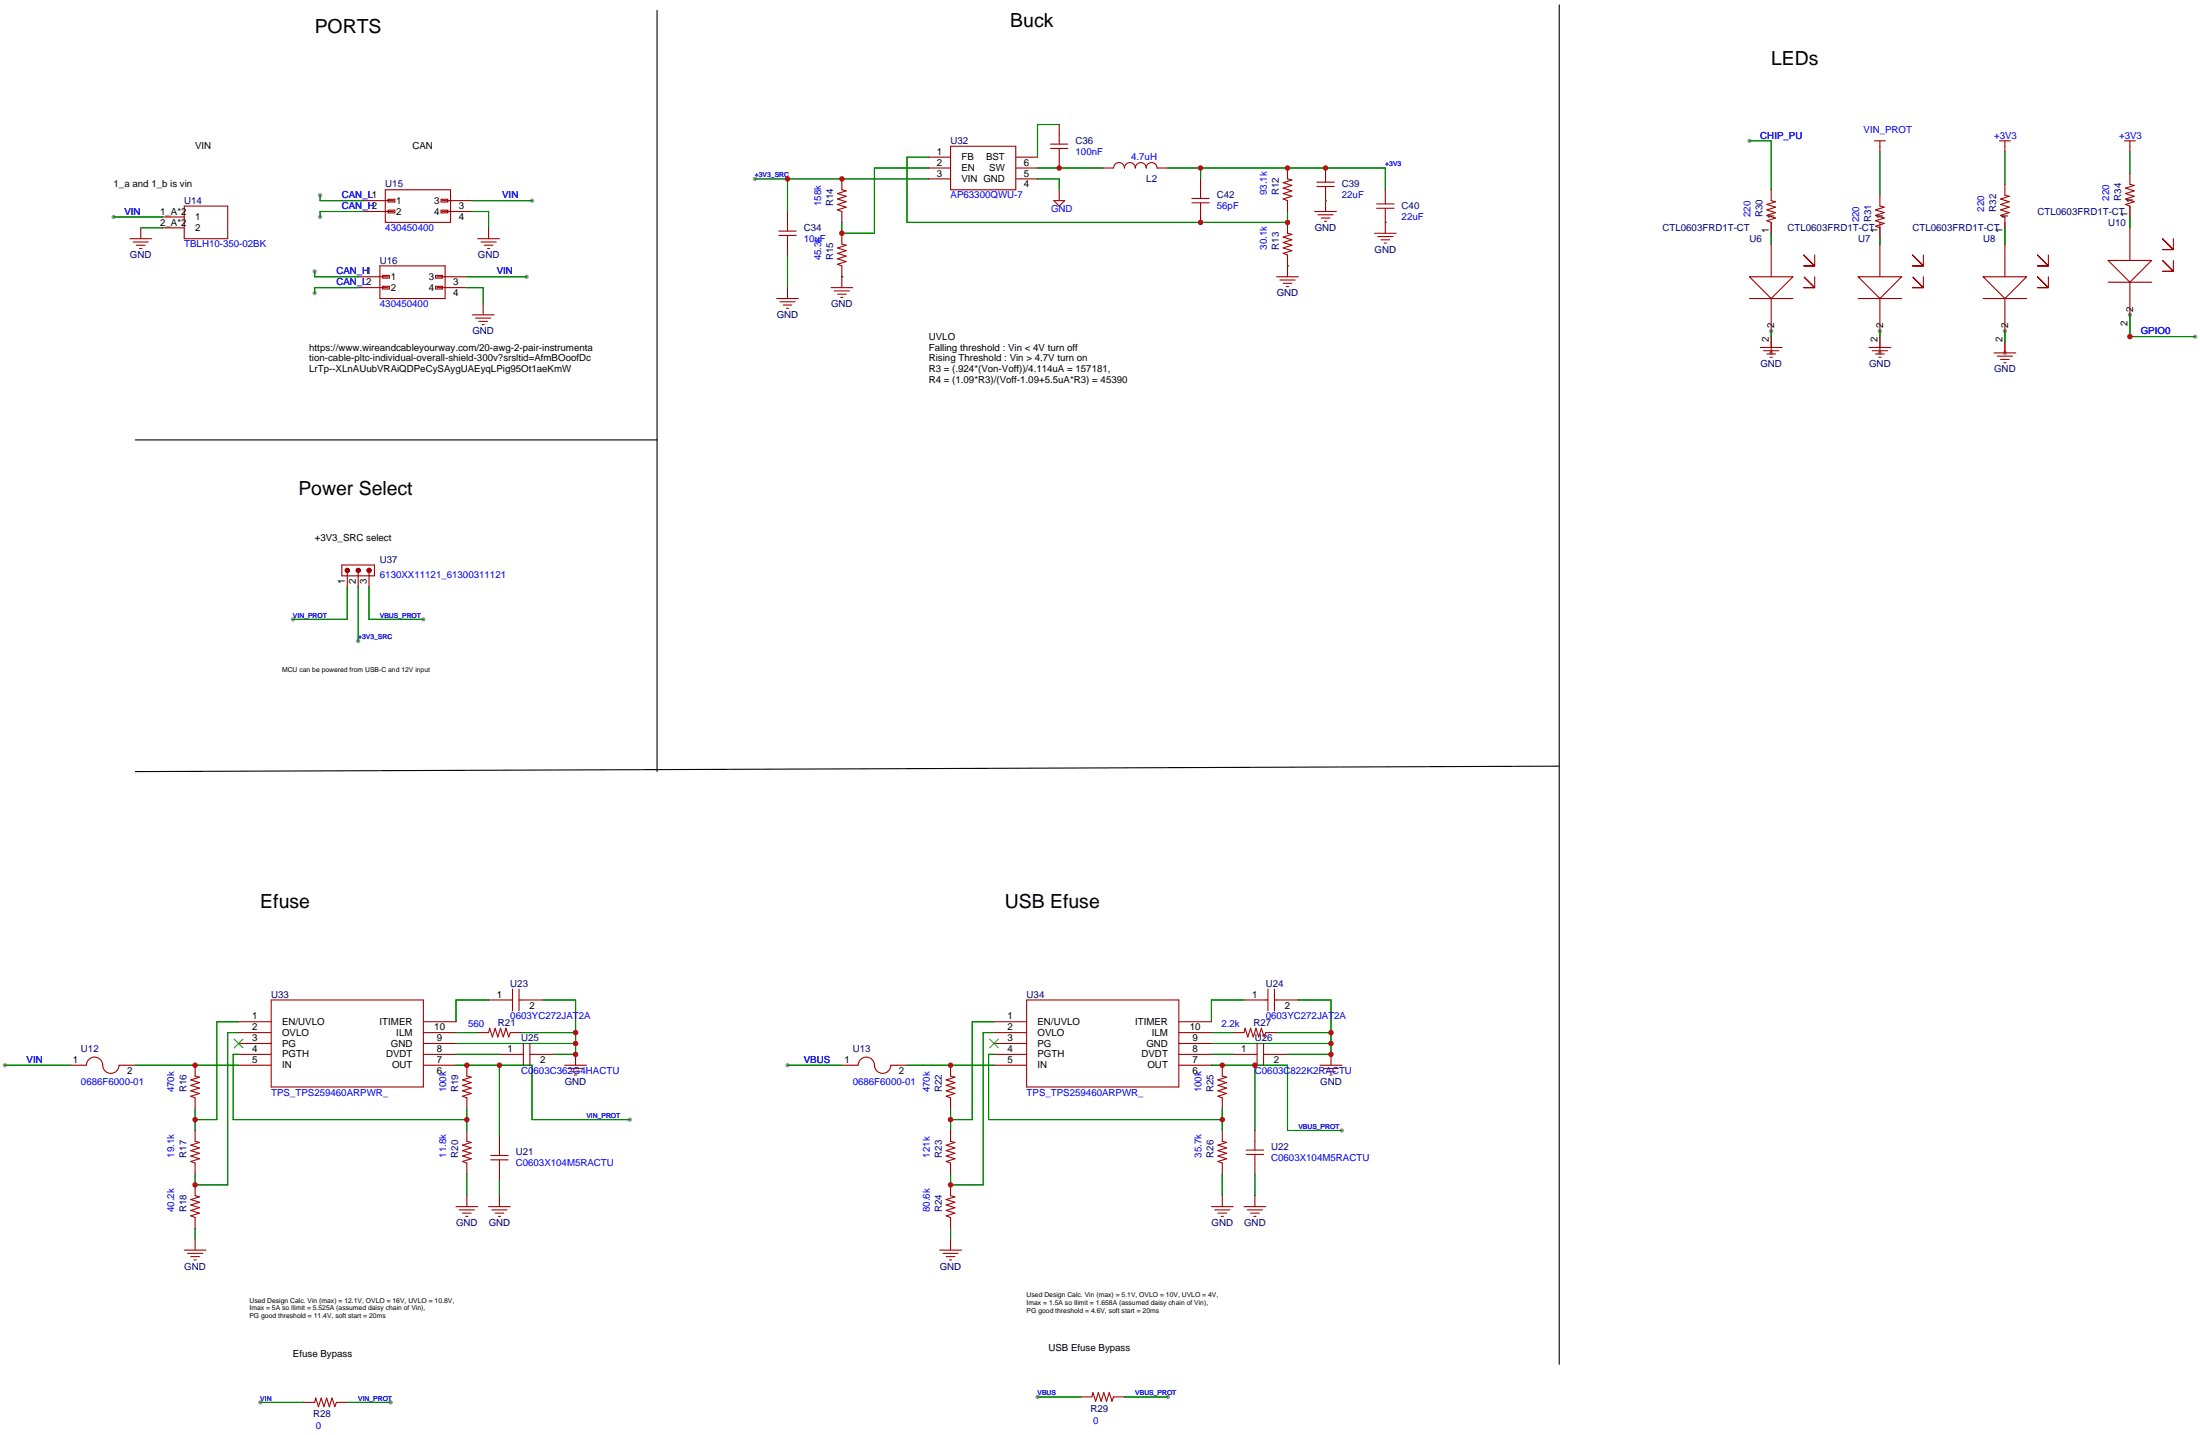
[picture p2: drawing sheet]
<svg xmlns="http://www.w3.org/2000/svg" width="514mm" height="335mm" viewBox="0 0 514 335" stroke-linecap="round" stroke-linejoin="round" font-family="sans-serif">
<g fill="#999">
<circle cx="413.9" cy="82.4" r=".51"/>
<circle cx="439.3" cy="82.4" r=".51"/>
<circle cx="468.5" cy="82.4" r=".51"/>
<circle cx="147.2" cy="261.5" r=".51"/>
<circle cx="91.3" cy="327.5" r=".51"/>
<circle cx="68.5" cy="144.7" r=".51"/>
<circle cx="60.8" cy="327.5" r=".51"/>
<circle cx="313.6" cy="264" r=".51"/>
<circle cx="272.9" cy="326.3" r=".51"/>
<circle cx="98.9" cy="144.7" r=".51"/>
<circle cx="242.4" cy="326.3" r=".51"/>
<circle cx="176.4" cy="41.8" r=".51"/>
<circle cx="83.7" cy="149.7" r=".51"/>
<circle cx="408.8" cy="32.9" r=".51"/>
<circle cx="513" cy="78.6" r=".51"/>
<circle cx="497.7" cy="73.5" r=".51"/>
<circle cx="1.1" cy="248.8" r=".51"/>
<circle cx="184" cy="248.8" r=".51"/>
<circle cx="26.5" cy="50.7" r=".51"/>
<circle cx="74.8" cy="45.6" r=".51"/>
<circle cx="74.8" cy="50.7" r=".51"/>
<circle cx="124.3" cy="46.9" r=".51"/>
<circle cx="73.5" cy="63.4" r=".51"/>
<circle cx="73.5" cy="68.5" r=".51"/>
<circle cx="123.1" cy="64.6" r=".51"/>
<circle cx="468.5" cy="77.3" r=".51"/>
<circle cx="439.3" cy="77.3" r=".51"/>
<circle cx="413.9" cy="77.3" r=".51"/>
</g>
<g fill="none" stroke="#a10000" stroke-width=".25">
<path d="M217 36.7h5.1M217 39.2h5.1M222.1 34.2h15.3v10.1h-15.3zM237.4 36.7h5M237.4 39.2h5M245.5 33.7h4.1M245.5 34.7h4.1M247.5 29.1v4.6M247.5 34.7v4.5M257.7 39.2h2.5a1.27 1.27 0 0 1 1.3-1.2 1.27 1.27 0 0 1 1.3 1.2 1.27 1.27 0 0 1 1.2-1.2 1.27 1.27 0 0 1 1.3 1.2 1.27 1.27 0 0 1 1.3-1.2 1.27 1.27 0 0 1 1.2 1.2 1.27 1.27 0 0 1 1.3-1.2 1.27 1.27 0 0 1 1.3 1.2h2.5M300.9 39.2v2.6l1 .2-2.1 .7 2.1 .6-2.1 .6 2.1 .7-2.1 .6 2.1 .6-2.1 .7 1.1 .4v2.5M309.8 39.2v3.3"/>
<path d="M438 32.9h2.6M439.3 32.9v2.5M467.2 32.9h2.6M468.5 32.9v2.5M496.4 32.9h2.6M497.7 32.9v2.5M30.4 55.8h5M31.1 56.5h3.6M31.9 57.3h2M32.6 58h.5M32.9 53.2v2.6M38 50.7h5.1"/>
<path d="M38 53.2h5.1M43.1 48.1h10.1v7.7h-10.1zM85 46.9h6.9M85 49.4h6.9M90 44.3h15.3v7.6h-15.3zM90.7 46.5h1.6v.7h-1.6zM90.7 49.1h1.6v.6h-1.6zM103.1 46.5h1.5v.7h-1.5zM103.1 49.1h1.5v.6h-1.5zM103.4 46.9h7M103.4 49.4h7M111.6 55.8h5.1"/>
<path d="M112.4 56.5h3.6M113.2 57.3h2M113.9 58h.5M114.2 53.2v2.6M182 54h4.1M182 55h4.1M184 49.4v4.6M184 55v4.6M196.7 41.8v2.5l1 .3-2 .6 2 .6-2 .7 2 .6-2 .7 2 .6-2 .6 1 .4v2.5M196.7 54.5v2.5l1 .3-2 .6 2 .6-2 .7 2 .6-2 .7 2 .6-2 .6 1 .4v5.1M217 41.8h5.1M237.4 41.8h5"/>
<path d="M246.3 46.9h2.5l-1.3 1.2zM247.5 44.3v2.6M278.5 47.4h4.1M278.5 46.4h4.1M280.5 41.8v4.6M280.5 47.4v4.5M300.9 51.9v2.6l1 .2-2.1 .7 2.1 .6-2.1 .6 2.1 .7-2.1 .6 2.1 .6-2.1 .7 1.1 .4v5M307.2 49.4h5.1M307.7 43.6h4.1M307.7 42.5h4.1M308 50.2h3.5M308.7 50.9h2.1"/>
<path d="M309.5 51.7h.5M309.8 43.6v5.8M321.2 54.5h5.1M321.7 48.6h4.1M321.7 47.6h4.1M321.9 55.2h3.6M322.7 56h2M323.5 56.8h.5M323.7 44.3v3.3M323.7 48.6v5.9M413.9 44.3v2.6l1 .2-2 .7 2 .6-2 .6 2 .7-2 .6 2 .6-2 .7 1 .3v12.7M424.1 59.6v2.5h-2.6h2.6l-2.6-2.5 2.6 2.5"/>
<path d="M439.3 45.6v2.5l1 .3-2 .6 2 .7-2 .6 2 .6-2 .7 2 .6-2 .6 1 .4M439.3 51.9v12.7M449.5 59.6v2.5h-2.6h2.6l-2.6-2.5 2.6 2.5M468.5 43.1v2.5l1 .2-2 .7 2 .6-2 .7 2 .6-2 .6 2 .7-2 .6 1 .4v13.9M478.7 59.6v2.5h-2.6h2.6l-2.6-2.5 2.6 2.5M497.7 40.5v2.6l1 .2-2 .6 2 .7-2 .6 2 .6-2 .7 2 .6-2 .7 1 .3v12.7M507.9 55.8v2.5h-2.6h2.6l-2.6-2.5 2.6 2.5M83.7 67.2h7M83.7 64.6h7M88.8 62.1h15.2v7.6h-15.2zM89.4 64.3h1.6v.7h-1.6zM89.4 66.9h1.6v.6h-1.6z"/>
<path d="M101.8 64.3h1.6v.7h-1.6zM101.8 66.9h1.6v.6h-1.6zM102.1 67.2h7M102.1 64.6h7M110.4 73.5h5M111.1 74.3h3.6M111.9 75.1h2M112.6 75.8h.6M112.9 71v2.5M181.5 69.7h5.1M182.2 70.5h3.6M183 71.2h2"/>
<path d="M183.8 72h.5M184 67.2v2.5M194.2 67.2h5.1M194.9 67.9h3.6M195.7 68.7h2M196.5 69.5h.5M298.3 64.6h5.1M299.1 65.4h3.5M299.8 66.2h2.1M300.6 66.9h.5M408.8 64.6h10.2l-5.1 5.1zM408.8 69.7h10.2"/>
<path d="M413.9 69.7v12.7M424.1 64.6v2.6h-2.6h2.6l-2.6-2.6 2.6 2.6M434.2 64.6h10.2l-5.1 5.1zM434.2 69.7h10.2M439.3 69.7v12.7M449.5 64.6v2.6h-2.6h2.6l-2.6-2.6 2.6 2.6M463.4 64.6h10.2l-5.1 5.1zM463.4 69.7h10.2M468.5 69.7v12.7M478.7 64.6v2.6h-2.6h2.6l-2.6-2.6 2.6 2.6M492.6 60.8h10.2l-5.1 5.1zM492.6 65.9h10.2"/>
<path d="M497.7 65.9v12.7M507.9 60.8v2.6h-2.6h2.6l-2.6-2.6 2.6 2.6M411.4 81.2h5M412.1 81.9h3.6M412.9 82.7h2M413.6 83.4h.5M436.8 81.2h5M437.5 81.9h3.6M438.3 82.7h2M439 83.4h.5M466 82.4h5M466.7 83.2h3.6"/>
<path d="M467.5 83.9h2M468.2 84.7h.6M79.9 132h7.6v2.5h-7.6zM81.2 133.2v3.8M83.7 133.2v3.8M86.2 133.2v3.8M55.8 238.6h7.6M63.4 233.6h35.5v20.3h-35.5zM98.9 238.6h7.7M114.2 233.6h5.6M119.8 231v5.1M121.3 231v5.1"/>
<path d="M121.3 233.6h5.6M232.3 238.6h7.6M239.9 233.6h35.6v20.3h-35.6zM275.5 238.6h7.6M290.7 233.6h5.6M296.3 231v5.1M297.8 233.6h5.6M297.8 231v5.1M16.4 248.8h3.8a1.9 1.9 0 0 1 1.9-1.9 1.9 1.9 0 0 1 1.9 1.9 1.9 1.9 0 0 0 1.9 1.9 1.9 1.9 0 0 0 1.9-1.9h3.8M45.6 248.8v2.5l1 .3-2 .6 2 .7-2 .6 2 .6-2 .7 2 .6-2 .6 1 .4v2.6M55.8 248.8h7.6M55.8 246.3h7.6"/>
<path d="M55.8 241.2h7.6M55.8 243.7h7.6M98.9 248.8h7.7M98.9 246.3h7.7M98.9 241.2h7.7M98.9 243.7h7.7M109.1 248.8v2.5l1 .3-2 .6 2 .7-2 .6 2 .6-2 .7 2 .6-2 .6 1 .4v2.6M111.6 241.2h2.6l.2-1 .7 2 .6-2 .6 2 .7-2 .6 2 .6-2 .7 2 .4-1h2.5M116.7 246.3h5.6M122.3 243.7v5.1M123.8 243.7v5.1M123.8 246.3h5.6"/>
<path d="M132 248.8h5M132.7 249.6h3.6M133.5 250.3h2M134.2 251.1h.5M134.5 246.3v2.5M196.7 248.8h3.8a1.9 1.9 0 0 1 1.9-1.9 1.9 1.9 0 0 1 1.9 1.9 1.9 1.9 0 0 0 1.9 1.9 1.9 1.9 0 0 0 2-1.9h3.8M222.1 248.8v2.5l1 .3-2 .6 2 .7-2 .6 2 .6-2 .7 2 .6-2 .6 1 .4v2.6M232.3 248.8h7.6M232.3 246.3h7.6M232.3 241.2h7.6M232.3 243.7h7.6M275.5 248.8h7.6"/>
<path d="M275.5 246.3h7.6M275.5 241.2h7.6M275.5 243.7h7.6M285.6 248.8v2.5l1 .3-2 .6 2 .7-2 .6 2 .6-2 .7 2 .6-2 .6 1 .4v2.6M288.2 246.3h5.6M288.2 241.2h2.5l.3-1 .6 2 .6-2 .7 2 .6-2 .6 2 .7-2 .6 2 .4-1h2.5M293.8 243.7v5.1M295.3 246.3h5.6M295.3 243.7v5.1M308.5 248.8h5.1M309.2 249.6h3.6M310 250.3h2"/>
<path d="M310.8 251.1h.5M311 246.3v2.5M45.6 264v2.6l1 .2-2 .7 2 .6-2 .6 2 .7-2 .6 2 .6-2 .7 1 .4v2.5M45.6 276.7v2.6l1 .2-2 .7 2 .6-2 .6 2 .7-2 .6 2 .6-2 .7 1 .4v2.5M109.1 264v2.6l1 .2-2 .7 2 .6-2 .6 2 .7-2 .6 2 .6-2 .7 1 .4v2.5M109.1 279.3v2.5M114.7 270.9h4M114.7 269.9h4M116.7 265.3v4.6M116.7 270.9v4.6M116.7 279.3v2.5M222.1 264v2.6l1 .2-2 .7 2 .6-2 .6 2 .7-2 .6 2 .6-2 .7 1 .4v2.5"/>
<path d="M222.1 276.7v2.6l1 .2-2 .7 2 .6-2 .6 2 .7-2 .6 2 .6-2 .7 1 .4v2.5M285.6 264v2.6l1 .2-2 .7 2 .6-2 .6 2 .7-2 .6 2 .6-2 .7 1 .4v2.5M285.6 279.3v2.5M291.2 269.6h4.1M291.2 268.6h4.1M293.2 264v4.6M293.2 269.6v4.6M293.2 279.3v2.5M43.1 292h5M43.8 292.7h3.6M44.6 293.5h2M45.3 294.3h.5"/>
<path d="M45.6 289.4v2.6M106.6 281.8h5M107.3 282.6h3.6M108.1 283.3h2M108.8 284.1h.5M114.2 281.8h5.1M114.9 282.6h3.6M115.7 283.3h2M116.5 284.1h.5M219.6 292h5.1M220.3 292.7h3.6M221.1 293.5h2"/>
<path d="M221.9 294.3h.5M222.1 289.4v2.6M283.1 281.8h5.1M283.8 282.6h3.6M284.6 283.3h2M285.4 284.1h.5M290.7 281.8h5.1M291.5 282.6h3.5M292.2 283.3h2.1M293 284.1h.5M71 327.5h2.5l.3-1 .6 2 .7-2 .6 2 .6-2 .7 2 .6-2 .6 2 .4-1h2.6M252.6 326.3h2.5l.3-1.1 .6 2.1 .7-2.1 .6 2.1 .6-2.1 .7 2.1 .6-2.1 .6 2.1 .4-1h2.6"/>
</g>
<g fill="none" stroke="#008700" stroke-width=".25">
<path d="M217 39.2h-12.7v15.3h-7.6v-2.6M217 36.7h-5v15.2h88.9v-2.5M242.4 39.2h15.3M247.5 29.1h-5.1v7.6M272.9 39.2h50.8v5.1M280.5 39.2v2.6M408.8 32.9h5.1v11.4M439.3 35.4v10.2M468.5 35.4v7.7M497.7 35.4v5.1M26.5 50.7h11.5M32.9 53.2h5.1"/>
<path d="M74.8 45.6v1.3h10.2M85 49.4h-10.2v1.3M110.4 46.9h13.9M110.4 49.4h3.8v3.8M176.4 41.8h40.6M184 41.8v7.6M184 59.6v7.6M242.4 41.8h5.1v2.5M309.8 46.9h.1M323.7 51.9h.1M413.9 54.5v2.5M439.3 55.8v1.2"/>
<path d="M468.5 53.2v3.8M497.7 50.7v2.5M73.5 63.4v1.2h10.2M83.7 67.2h-10.2v1.3M109.1 64.6h14M109.1 67.2h3.8v3.8M196.7 64.6h.1M300.9 62.1h.1M413.9 77.3v1.3M439.3 77.3v1.3M468.5 77.3v2.6M497.7 73.5v5.1h15.3"/>
<path d="M81.2 137v7.7h-12.7M83.7 137v12.7M86.2 137v7.7h12.7M55.8 238.6h-5.1v22.9h-5.1M114.2 233.6h-7.6v5M126.9 233.6h7.6v12.7h-5.1M232.3 238.6h-5.1v22.9h-5.1M290.7 233.6h-7.6v5M303.4 233.6h7.6v12.7h-10.1M1.1 248.8h15.3M31.6 248.8h24.2M45.6 259v5"/>
<path d="M55.8 241.2h-2.6v35.5h-7.6v-2.5M55.8 246.3h-1.3v15.2h54.6M106.6 241.2h5M106.6 246.3h10.1M106.6 243.7h27.9M106.6 248.8h17.7v12.7h22.9M109.1 259v5M116.7 248.8v16.5M121.8 241.2h12.7M184 248.8h12.7M212 248.8h20.3M222.1 259v5"/>
<path d="M232.3 241.2h-2.6v35.5h-7.6v-2.5M232.3 246.3h-1.3v15.2h54.6M283.1 241.2h5.1M283.1 246.3h5.1M283.1 243.7h27.9M283.1 248.8h17.8v15.2h12.7M285.6 259v5M293.2 248.8v15.2M298.3 241.2h12.7M109.1 274.2v5.1M116.7 275.5v3.8M285.6 274.2v5.1"/>
<path d="M293.2 274.2v5.1M45.6 286.9v2.5M222.1 286.9v2.5M60.8 327.5h10.2M81.2 327.5h10.1M242.4 326.3h10.2M262.8 326.3h10.1"/>
</g>
<path d="M153.5 2.4v177.8M364.4 1.1v317.5M31.6 102.7h121.9M364.4 178.9l-332.8 1.3" fill="none" stroke="#000" stroke-width=".25"/>
<path d="M54.7 242.7l2.1 2M56.8 242.7l-2.1 2M231.3 242.7l2 2M233.3 242.7l-2 2" fill="none" stroke="#3c3" stroke-width=".25"/>
<g fill="none" stroke="#a10000" stroke-width=".76">
<circle cx="81.2" cy="133.2" r=".25"/>
<circle cx="83.7" cy="133.2" r=".25"/>
<circle cx="86.2" cy="133.2" r=".25"/>
</g>
<g fill="#c00">
<circle cx="134.5" cy="241.2" r=".63"/>
<circle cx="134.5" cy="243.7" r=".63"/>
<circle cx="134.5" cy="246.3" r=".63"/>
<circle cx="311" cy="241.2" r=".63"/>
<circle cx="311" cy="243.7" r=".63"/>
<circle cx="311" cy="246.3" r=".63"/>
<circle cx="247.5" cy="39.2" r=".63"/>
<circle cx="300.9" cy="51.9" r=".63"/>
<circle cx="280.5" cy="51.9" r=".63"/>
<circle cx="280.5" cy="39.2" r=".63"/>
<circle cx="300.9" cy="39.2" r=".63"/>
<circle cx="309.8" cy="39.2" r=".63"/>
<circle cx="196.7" cy="54.5" r=".63"/>
<circle cx="109.1" cy="248.8" r=".63"/>
<circle cx="116.7" cy="248.8" r=".63"/>
<circle cx="45.6" cy="261.5" r=".63"/>
<circle cx="45.6" cy="276.7" r=".63"/>
<circle cx="222.1" cy="261.5" r=".63"/>
<circle cx="222.1" cy="276.7" r=".63"/>
<circle cx="285.6" cy="248.8" r=".63"/>
<circle cx="293.2" cy="248.8" r=".63"/>
<circle cx="184" cy="41.8" r=".63"/>
<circle cx="196.7" cy="41.8" r=".63"/>
<circle cx="497.7" cy="78.6" r=".63"/>
<circle cx="285.6" cy="261.5" r=".63"/>
<circle cx="222.1" cy="248.8" r=".63"/>
<circle cx="45.6" cy="248.8" r=".63"/>
<circle cx="109.1" cy="261.5" r=".63"/>
</g>
<g font-size="4.5">
<text x="73.5" y="7.7">PORTS</text>
<text x="236.1" y="6.4">Buck</text>
<text x="413.9" y="15.3">LEDs</text>
<text x="69.7" y="115.6">Power Select</text>
<text x="60.8" y="212.1">Efuse</text>
<text x="234.8" y="212.1">USB Efuse</text>
</g>
<g font-size="2.3">
<text x="45.6" y="34.9">VIN</text>
<text x="96.4" y="34.9">CAN</text>
<text x="219" y="36.2">1</text>
<text x="219" y="38.7">2</text>
<text x="219" y="41.2">3</text>
<text x="224.7" y="37.4">FB</text>
<text x="224.7" y="40">EN</text>
<text x="230.4" y="37.4">BST</text>
<text x="231.2" y="40">SW</text>
<text x="239.3" y="38.7">6</text>
<text x="239.3" y="41.2">5</text>
<text x="26.5" y="43.8">1_a and 1_b is vin</text>
<text x="92.6" y="47.6">1</text>
<text x="101.5" y="47.6">3</text>
<text x="224.7" y="42.5">VIN GND</text>
<text x="239.3" y="43.8">4</text>
<text x="498.4" y="47.4" transform="rotate(-90 498.4 47.4)">1</text>
<text x="37.4" y="50.1">1_A*2</text>
<text x="37.4" y="52.7">2_A*2</text>
<text x="45.6" y="51.4">1</text>
<text x="45.6" y="53.9">2</text>
<text x="92.6" y="50.1">2</text>
<text x="101.5" y="50.1">4</text>
<text x="107.2" y="48.9">3</text>
<text x="107.2" y="51.4">4</text>
<text x="414.6" y="51.2" transform="rotate(-90 414.6 51.2)">1</text>
<text x="440" y="51.2" transform="rotate(-90 440 51.2)">1</text>
<text x="469.2" y="51.2" transform="rotate(-90 469.2 51.2)">1</text>
<text x="497.2" y="50.7" transform="rotate(-90 497.2 50.7)">1</text>
<text x="413.3" y="54.5" transform="rotate(-90 413.3 54.5)">1</text>
<text x="438.7" y="54.5" transform="rotate(-90 438.7 54.5)">1</text>
<text x="468" y="54.5" transform="rotate(-90 468 54.5)">1</text>
<text x="91.3" y="65.4">1</text>
<text x="100.2" y="65.4">3</text>
<text x="91.3" y="67.9">2</text>
<text x="100.2" y="67.9">4</text>
<text x="105.9" y="66.6">3</text>
<text x="105.9" y="69.2">4</text>
<text x="414.6" y="76.6" transform="rotate(-90 414.6 76.6)">2</text>
<text x="440" y="76.6" transform="rotate(-90 440 76.6)">2</text>
<text x="469.2" y="76.6" transform="rotate(-90 469.2 76.6)">2</text>
<text x="497.2" y="76.1" transform="rotate(-90 497.2 76.1)">2</text>
<text x="498.4" y="72.8" transform="rotate(-90 498.4 72.8)">2</text>
<text x="72.3" y="81.9">https://www.wireandcableyourway.com/20-awg-2-pair-instrumenta</text>
<text x="217" y="79.3">UVLO</text>
<text x="217" y="81.9">Falling threshold : Vin &lt; 4V turn off</text>
<text x="413.3" y="79.9" transform="rotate(-90 413.3 79.9)">2</text>
<text x="438.7" y="79.9" transform="rotate(-90 438.7 79.9)">2</text>
<text x="468" y="79.9" transform="rotate(-90 468 79.9)">2</text>
<text x="72.3" y="84.4">tion-cable-pltc-individual-overall-shield-300v?srsltid=AfmBOoofDc</text>
<text x="72.3" y="87">LrTp--XLnAUubVRAiQDPeCySAygUAEyqLPig95Ot1aeKmW</text>
<text x="217" y="84.4">Rising Threshold : Vin &gt; 4.7V turn on</text>
<text x="217" y="87">R3 = (.924*(Von-Voff))/4.114uA = 157181,</text>
<text x="217" y="89.5">R4 = (1.09*R3)/(Voff-1.09+5.5uA*R3) = 45390</text>
<text x="73.5" y="126.3">+3V3_SRC select</text>
<text x="80.6" y="136.4" transform="rotate(-90 80.6 136.4)">1</text>
<text x="83.1" y="136.4" transform="rotate(-90 83.1 136.4)">2</text>
<text x="85.7" y="136.4" transform="rotate(-90 85.7 136.4)">3</text>
<text x="116.1" y="233">1</text>
<text x="292.6" y="233">1</text>
<text x="58.9" y="238.1">1</text>
<text x="65.9" y="239.4">EN/UVLO</text>
<text x="88.7" y="239.4">ITIMER</text>
<text x="123.7" y="235.5">2</text>
<text x="235.5" y="238.1">1</text>
<text x="242.4" y="239.4">EN/UVLO</text>
<text x="265.2" y="239.4">ITIMER</text>
<text x="300.2" y="235.5">2</text>
<text x="58.9" y="240.6">2</text>
<text x="58.9" y="243.2">3</text>
<text x="58.9" y="245.7">4</text>
<text x="65.9" y="241.9">OVLO</text>
<text x="65.9" y="244.4">PG</text>
<text x="91.4" y="244.4">GND</text>
<text x="92.6" y="241.9">ILM</text>
<text x="101.5" y="240.6">10</text>
<text x="102.1" y="245.7">8</text>
<text x="102.1" y="243.2">9</text>
<text x="118.6" y="245.7">1</text>
<text x="235.5" y="240.6">2</text>
<text x="235.5" y="243.2">3</text>
<text x="235.5" y="245.7">4</text>
<text x="242.4" y="241.9">OVLO</text>
<text x="242.4" y="244.4">PG</text>
<text x="267.9" y="244.4">GND</text>
<text x="269.1" y="241.9">ILM</text>
<text x="278" y="240.6">10</text>
<text x="278.6" y="245.7">8</text>
<text x="278.6" y="243.2">9</text>
<text x="290.1" y="245.7">1</text>
<text x="17" y="248.2">1</text>
<text x="29.7" y="250.8">2</text>
<text x="58.9" y="248.2">5</text>
<text x="65.9" y="247">PGTH</text>
<text x="65.9" y="249.5">IN</text>
<text x="90.2" y="247">DVDT</text>
<text x="91.6" y="249.5">OUT</text>
<text x="102.1" y="250.8">6</text>
<text x="102.1" y="248.2">7</text>
<text x="126.2" y="248.2">2</text>
<text x="197.4" y="248.2">1</text>
<text x="210.1" y="250.8">2</text>
<text x="235.5" y="248.2">5</text>
<text x="242.4" y="247">PGTH</text>
<text x="242.4" y="249.5">IN</text>
<text x="266.7" y="247">DVDT</text>
<text x="268.1" y="249.5">OUT</text>
<text x="278.6" y="250.8">6</text>
<text x="278.6" y="248.2">7</text>
<text x="297.7" y="248.2">2</text>
<text x="68.5" y="316.8">Efuse Bypass</text>
<text x="245" y="315.6">USB Efuse Bypass</text>
</g>
<g font-size="2.3" fill="#000080">
<text x="222.1" y="33.6">U32</text>
<text x="251.3" y="33.6">C36</text>
<text x="43.1" y="47.6">U14</text>
<text x="90" y="43.8">U15</text>
<text x="267.9" y="42.5">L2</text>
<text x="284.4" y="46.3">C42</text>
<text x="298.8" y="45.6" transform="rotate(-90 298.8 45.6)">R12</text>
<text x="313.6" y="43.8">C39</text>
<text x="495.7" y="46.9" transform="rotate(-90 495.7 46.9)">R34</text>
<text x="187.8" y="53.9">C34</text>
<text x="194.7" y="48.1" transform="rotate(-90 194.7 48.1)">R14</text>
<text x="307.2" y="53.9">GND</text>
<text x="327.5" y="48.9">C40</text>
<text x="388.5" y="53.9">CTL0603FRD1T-CT</text>
<text x="411.9" y="50.7" transform="rotate(-90 411.9 50.7)">R30</text>
<text x="417.7" y="53.9">CTL0603FRD1T-CT</text>
<text x="437.3" y="51.9" transform="rotate(-90 437.3 51.9)">R31</text>
<text x="446.9" y="53.9">CTL0603FRD1T-CT</text>
<text x="466.5" y="49.4" transform="rotate(-90 466.5 49.4)">R32</text>
<text x="476.1" y="50.1">CTL0603FRD1T-CT</text>
<text x="492.6" y="52.7">U10</text>
<text x="298.8" y="58.3" transform="rotate(-90 298.8 58.3)">R13</text>
<text x="321.2" y="59">GND</text>
<text x="408.8" y="56.5">U6</text>
<text x="434.2" y="56.5">U7</text>
<text x="463.4" y="56.5">U8</text>
<text x="30.4" y="60.3">GND</text>
<text x="88.8" y="61.6">U16</text>
<text x="111.7" y="60.3">GND</text>
<text x="194.7" y="60.8" transform="rotate(-90 194.7 60.8)">R15</text>
<text x="194.2" y="71.7">GND</text>
<text x="298.3" y="69.2">GND</text>
<text x="181.5" y="74.3">GND</text>
<text x="110.4" y="78.1">GND</text>
<text x="411.4" y="85.7">GND</text>
<text x="436.8" y="85.7">GND</text>
<text x="466" y="87">GND</text>
<text x="88.8" y="131.4">U37</text>
<text x="63.4" y="233">U33</text>
<text x="119.3" y="230.5">U23</text>
<text x="239.9" y="233">U34</text>
<text x="295.8" y="230.5">U24</text>
<text x="116.4" y="239.6">R21</text>
<text x="292.9" y="239.6">R27</text>
<text x="18.9" y="245.7">U12</text>
<text x="121.8" y="243.2">U25</text>
<text x="199.3" y="245.7">U13</text>
<text x="293.2" y="243.2">U26</text>
<text x="43.6" y="255.1" transform="rotate(-90 43.6 255.1)">R16</text>
<text x="107.1" y="255.1" transform="rotate(-90 107.1 255.1)">R19</text>
<text x="132" y="253.3">GND</text>
<text x="220.1" y="255.1" transform="rotate(-90 220.1 255.1)">R22</text>
<text x="283.6" y="255.1" transform="rotate(-90 283.6 255.1)">R25</text>
<text x="308.5" y="253.3">GND</text>
<text x="120.5" y="269.8">U21</text>
<text x="297.1" y="268.6">U22</text>
<text x="43.6" y="270.4" transform="rotate(-90 43.6 270.4)">R17</text>
<text x="107.1" y="270.4" transform="rotate(-90 107.1 270.4)">R20</text>
<text x="220.1" y="270.4" transform="rotate(-90 220.1 270.4)">R23</text>
<text x="283.6" y="270.4" transform="rotate(-90 283.6 270.4)">R26</text>
<text x="43.6" y="283.1" transform="rotate(-90 43.6 283.1)">R18</text>
<text x="106.6" y="286.3">GND</text>
<text x="114.2" y="286.3">GND</text>
<text x="220.1" y="283.1" transform="rotate(-90 220.1 283.1)">R24</text>
<text x="283.1" y="286.3">GND</text>
<text x="290.7" y="286.3">GND</text>
<text x="43.1" y="296.5">GND</text>
<text x="219.6" y="296.5">GND</text>
<text x="254.8" y="329.8">R29</text>
<text x="73.2" y="331">R28</text>
</g>
<g font-size="2.3" fill="#00f">
<text x="411.4" y="32.3">CHIP_PU</text>
<text x="435.5" y="31.1">VIN_PROT</text>
<text x="466" y="32.3">+3V3</text>
<text x="495.2" y="32.3">+3V3</text>
<text x="251.3" y="36.2">100nF</text>
<text x="264.3" y="37.4">4.7uH</text>
<text x="79.9" y="46.3">CAN_L1</text>
<text x="117.3" y="46.3">VIN</text>
<text x="222.1" y="46.3">AP63300QWU-7</text>
<text x="296" y="45.6" transform="rotate(-90 296 45.6)">93.1k</text>
<text x="313.6" y="46.3">22uF</text>
<text x="492.9" y="46.9" transform="rotate(-90 492.9 46.9)">220</text>
<text x="29.1" y="50.1">VIN</text>
<text x="79.9" y="48.9">CAN_H2</text>
<text x="90" y="53.9">430450400</text>
<text x="191.9" y="48.1" transform="rotate(-90 191.9 48.1)">158k</text>
<text x="245.6" y="49.5">GND</text>
<text x="284.4" y="48.9">56pF</text>
<text x="327.5" y="51.4">22uF</text>
<text x="409" y="50.7" transform="rotate(-90 409 50.7)">220</text>
<text x="434.4" y="51.9" transform="rotate(-90 434.4 51.9)">220</text>
<text x="463.6" y="49.4" transform="rotate(-90 463.6 49.4)">220</text>
<text x="43.1" y="57.7">TBLH10-350-02BK</text>
<text x="187.8" y="56.5">10uF</text>
<text x="296" y="58.3" transform="rotate(-90 296 58.3)">30.1k</text>
<text x="78.6" y="64.1">CAN_H1</text>
<text x="116.1" y="64.1">VIN</text>
<text x="191.9" y="60.8" transform="rotate(-90 191.9 60.8)">45.3k</text>
<text x="78.6" y="66.6">CAN_L2</text>
<text x="88.8" y="71.7">430450400</text>
<text x="500.3" y="78.1">GPIO0</text>
<text x="88.8" y="135">6130XX11121_61300311121</text>
<text x="109.4" y="239.9">560</text>
<text x="119.3" y="238.1">0603YC272JAT2A</text>
<text x="285.4" y="239.9">2.2k</text>
<text x="295.8" y="238.1">0603YC272JAT2A</text>
<text x="6.2" y="248.2">VIN</text>
<text x="121.8" y="250.8">C0603C362G4HACTU</text>
<text x="187.8" y="248.2">VBUS</text>
<text x="293.2" y="250.8">C0603C822K2RACTU</text>
<text x="18.9" y="253.3">0686F6000-01</text>
<text x="40.7" y="255.1" transform="rotate(-90 40.7 255.1)">470k</text>
<text x="63.4" y="255.9">TPS_TPS259460ARPWR_</text>
<text x="104.2" y="255.1" transform="rotate(-90 104.2 255.1)">100k</text>
<text x="199.3" y="253.3">0686F6000-01</text>
<text x="217.3" y="255.1" transform="rotate(-90 217.3 255.1)">470k</text>
<text x="239.9" y="255.9">TPS_TPS259460ARPWR_</text>
<text x="280.8" y="255.1" transform="rotate(-90 280.8 255.1)">100k</text>
<text x="40.7" y="270.4" transform="rotate(-90 40.7 270.4)">19.1k</text>
<text x="104.2" y="270.4" transform="rotate(-90 104.2 270.4)">11.8k</text>
<text x="120.5" y="272.4">C0603X104M5RACTU</text>
<text x="217.3" y="270.4" transform="rotate(-90 217.3 270.4)">121k</text>
<text x="280.8" y="270.4" transform="rotate(-90 280.8 270.4)">35.7k</text>
<text x="297.1" y="271.1">C0603X104M5RACTU</text>
<text x="40.7" y="283.1" transform="rotate(-90 40.7 283.1)">40.2k</text>
<text x="217.3" y="283.1" transform="rotate(-90 217.3 283.1)">80.6k</text>
<text x="73.8" y="333.8">0</text>
<text x="255.4" y="332.6">0</text>
</g>
<g font-size="1.6" fill="#00f">
<text x="176.4" y="41.4">+3V3_SRC</text>
<text x="323.7" y="38.9">+3V3</text>
<text x="68.5" y="144.3">VIN_PROT</text>
<text x="83.7" y="149.4">+3V3_SRC</text>
<text x="88.8" y="144.3">VBUS_PROT</text>
<text x="137" y="261.1">VIN_PROT</text>
<text x="303.4" y="263.7">VBUS_PROT</text>
<text x="60.8" y="327.2">VIN</text>
<text x="83.7" y="327.2">VIN_PROT</text>
<text x="242.4" y="325.9">VBUS</text>
<text x="265.3" y="325.9">VBUS_PROT</text>
</g>
<g font-size="1.6">
<text x="65.9" y="157">MCU can be powered from USB-C and 12V input</text>
<text x="58.3" y="304.3">Used Design Calc. Vin (max) = 12.1V, OVLO = 16V, UVLO = 10.8V,</text>
<text x="239.9" y="303">Used Design Calc. Vin (max) = 5.1V, OVLO = 10V, UVLO = 4V,</text>
<text x="239.9" y="304.8">Imax = 1.5A so Ilimit = 1.658A (assumed daisy chain of Vin),</text>
<text x="58.3" y="306.1">Imax = 5A so Ilimit = 5.525A (assumed daisy chain of Vin),</text>
<text x="58.3" y="307.8">PG good threshold = 11.4V, soft start = 20ms</text>
<text x="239.9" y="306.6">PG good threshold = 4.6V, soft start = 20ms</text>
</g>
</svg>
